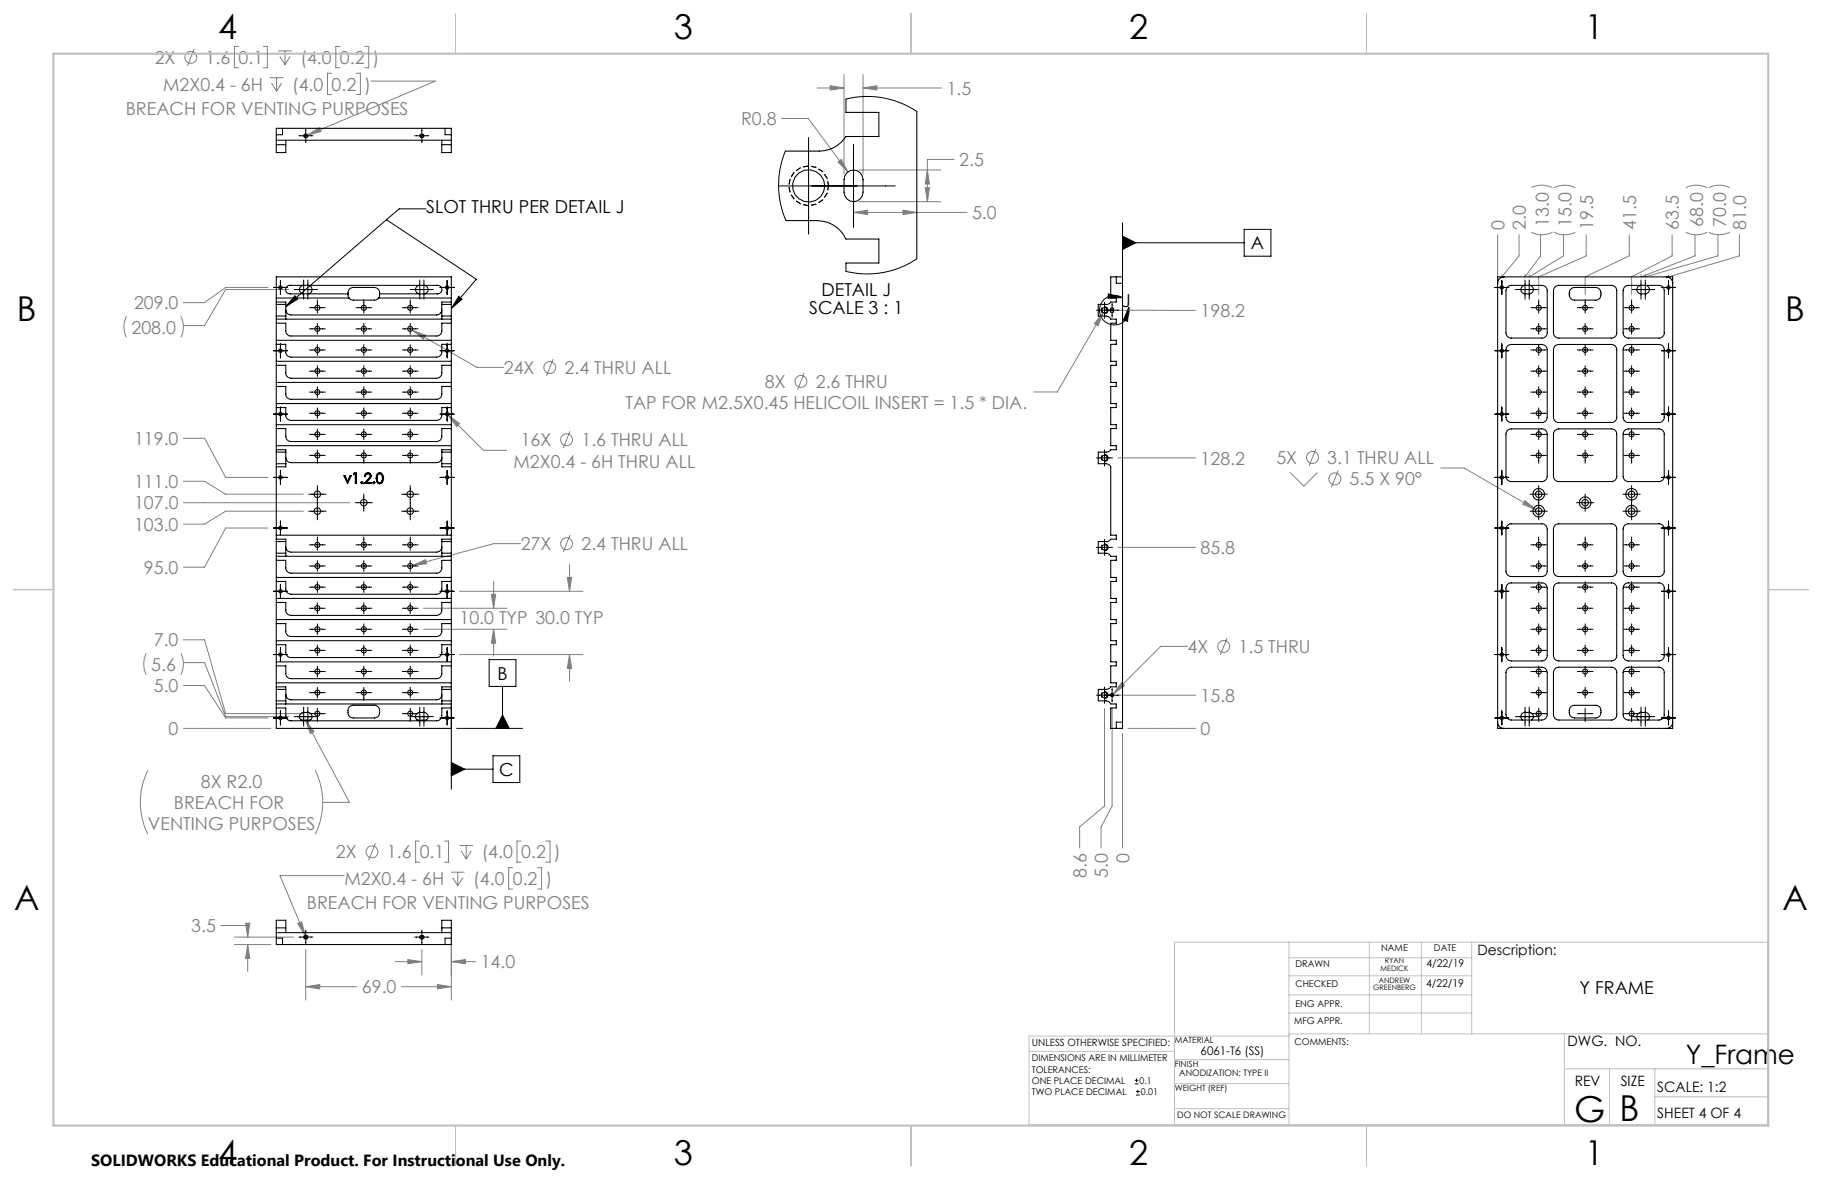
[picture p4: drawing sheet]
<svg xmlns="http://www.w3.org/2000/svg" width="432mm" height="279mm" viewBox="0 0 432 279" stroke-linecap="round" stroke-linejoin="round" font-family="sans-serif">
<g fill="none" stroke="#808080" stroke-width=".24">
<path d="M46 11.6l-1.6 4M56.5 11h-.9v5.1h.9M62.4 11h1v5.1h-1M63.9 18.4h3.3M64.3 19.7l1.2 1.9M65.5 18.4v3.2M65.9 12.1h3.2M66.3 13.4l1.3 1.9M66.7 19.7l-1.2 1.9M67.6 12.1v3.2M68.8 13.4l-1.2 1.9M78.6 17.4h-1v5h1"/>
<path d="M80.6 11h-1v5.1h1M84.4 17.4h1v5h-1M86.4 11h1v5.1h-1M87.9 19.2h15.3l-30.4 12.8M200 17.7v23.6M204.5 17.7v23.6M72.8 32l2.9-1.7 .4 .9zM185.2 28.1h6.4l9.3 12.6M193.7 20.8h6.3M196.7 20.3l3.3 .5-3.3 .5zM198.6 38.4l.8-.6 1.5 2.9zM204.5 20.8l3.3-.5v1z"/>
<path d="M204.5 20.8h18.7M226.1 37.8h-6.3v10M202.3 50.3l3.3-.5v1zM202.3 50.3h26.9M203.6 40.3h19.4M203.6 47.8h19.4M214 49.8l3.3 .5-3.3 .5zM219.3 44.5h1l-.5 3.3zM219.8 40.3l.5 3.3h-1zM354.9 55.6v10M360 55.6v5l-4.1 5v-.4M362.9 55l1 .4 1.3 .2 1.4-.1 1.3-.5"/>
<path d="M362.9 44.5l1-.4 1.3-.2 1.4 .1 1.3 .5M365.1 55.6v5l-3.7 5v-.5M368.3 55l.3 .2a5.5 5.5 0 0 0 4.7-.2M368.3 44.5l.3-.2a5.5 5.5 0 0 1 4.7 .2M370.5 55.6v5l-8.1 5v-.5M375.9 55.6v5l-11.2 5v4.2M386.1 55.6v5l-10.4 5v4.2M396.3 55.6v5l-9.6 5v4.2M399.5 55l2 .6a5.6 5.6 0 0 0 3.1-.6M399.5 44.5l2-.6a5.6 5.6 0 0 1 3.1 .6M401.7 55.6v5l-12.8 5v-.5M404.9 55l1 .4 1.4 .2 1.7-.2 1-.4"/>
<path d="M404.9 44.5l1-.4 1.4-.2 1.7 .2 1 .4M407.1 55.6v5l-17.2 5v-.5M412.2 55.6v5l-16.8 5v-.4M30 74.9a5.6 5.6 0 0 0 0 5.1M42.9 74.9l.1 .3a5.5 5.5 0 0 1-.1 4.8M63.5 68.1h-10l-5 3.6h-5M68.4 68.6h-14.9l-5 8.6h-5M97.7 78.2l3.2 1.2-.6 .9zM97.7 78.2l15.3 8.9h6.4M261.4 74.1l-1.2 3.1-.8-.5zM261.4 74.1l-10.8 18.8h-5.6M264.9 73.5l18.5 .1"/>
<path d="M106.3 98.4l2.6 2-.7 .7zM106.3 98.4l8.2 8.3h5.6M131.1 85.1l-1.6 4M190.6 88.4l-1.6 4M43.5 114.1h5l5 3h18.4M43.5 103.9h5l5 9.2h10M43.5 119.1h39.4M135.1 102.2l-1.6 4M264.9 108.5h18.5M305.8 112l3.2 3.2 3.2-3.2M311.9 106.4l-1.7 4M317.1 111.5l-1.6 4"/>
<path d="M341.4 110.9h5.6l17 9.9M361.4 118.6l2.6 2.2-3.1-1.3zM63.5 125.1h-10l-5 9.3h-5M71.9 121.1h-18.4l-5 3.1h-5M97.8 134l3.1-1.4 .2 1zM117 137.8v6.3M123.4 128.8h-6.4l-19.2 5.2M134.4 136.8h1.1l-.5 3.3zM135 133.8v6.3M135.1 126.8l-1.6 4M264.9 129.7h18.5M34.7 154.8a5.6 5.6 0 0 0 0 5.1"/>
<path d="M42.9 154.8l.4 1 .2 1.4-.2 1.7-.4 1M43.5 151.6h5l5 17.5h18.6M43.5 157h5l5 12.8h14.9M100.4 144.1h19.8M100.4 149.1h19.8M108.9 155.1h29.2M108.9 140.1h29.2M116.5 140.8h1l-.5 3.3zM117 149.1l.5 3.3h-1zM117 149.1v6.4M135 155.1l.5 3.3h-1.1zM135 155.1v6.4"/>
<path d="M281.4 153.2h-6.3l-11.3 11.3M290.8 151.2l-1.6 4M43.5 172.6h20.7M43.5 162.5h5l5 7.6h10M72.4 170.7l2 2.7-.8 .4zM72.4 170.7l10.4 19.4h-6.3M261.8 167.9v23.1l-5.9 5v5M263.6 167.6v23.4l-2.7 5v5M264.9 164.7h18.5M265.8 161.8l.7 .7-2.7 2zM266 173.9v27.1M267.3 172.6h16.1"/>
<path d="M35 182.6a17.1 17.1 0 0 0 0 15.1M74.7 182.6a16.8 16.8 0 0 1 0 15.1M89 199.8l-1.7 4.1M99.4 199.3h-.9v5h.9M105.3 199.3h1v5h-1M123.5 199.3h-1v5h1M129.4 199.3h1v5h-1M52.4 219.3h6.3v2.8M58.2 218.8h1l-.5 3.3zM70.6 218.9l.9-.4 .8 3.2zM81.6 207.5h-15.2l5.9 14.2M106.9 206.7h3.2"/>
<path d="M107.3 208l1.2 1.9M108.5 206.7v3.2M108.9 200.4h3.2M109.3 201.6l1.2 2M109.7 208l-1.2 1.9M110.5 200.4v3.2M111.7 201.6l-1.2 2M121.5 205.6h-1v5.1h1M127.4 205.6h.9v5.1h-.9M55.5 222.1h14M55.5 223.8h8.7M58.7 223.8l.5 3.3h-1z"/>
<path d="M58.7 223.8v6.4M72.5 233.8l3.3-.5v1.1zM72.5 225v12M72.5 233.8h12.1M93.6 227.9h6.4M95.1 233.8h11.9M96.7 227.4l3.3 .5-3.3 .5zM100 225v6.1M103.7 233.3l3.3 .5-3.3 .6zM107 227.9l3.3-.5v1zM107 223.6v13.4M107 227.9h5.7"/>
<circle cx="45.2" cy="13.6" r="1.41"/>
<circle cx="130.3" cy="87.1" r="1.41"/>
<circle cx="189.8" cy="90.4" r="1.41"/>
<circle cx="134.3" cy="104.2" r="1.41"/>
<circle cx="311" cy="108.4" r="1.42"/>
<circle cx="316.3" cy="113.5" r="1.41"/>
<circle cx="134.3" cy="128.8" r="1.4"/>
<circle cx="290" cy="153.2" r="1.42"/>
<circle cx="88.2" cy="201.9" r="1.41"/>
</g>
<g fill="none" stroke="#000" stroke-width=".24">
<path d="M70.8 32.2h3.4M72.5 30.5v3.3M98.3 32.2h3.3M100 30.5v3.3M191.6 32.6v22.9M202.3 34.2v19.7M91.6 52.1l-23.9 20.6M91.6 52.1l21.3 14.1-5.9 6.9M101 49.5h-6.4l-3 2.6M184.5 44.1h27.7M266 56l3.2 1.5-3.2 1.6zM266 57.5h28.9"/>
<path d="M266 52.8v13.1M294.9 54.4h6.3v6.3h-6.3zM64.8 68.1h3.3M66.5 66.5v3.3M69.7 68.6h5.5M69.9 70.1l.7 .8-2.9 1.8zM72 66.4v4.5M73 66.4v4.5M73.3 77.9h3.8M73.3 72.9h3.8M75.2 71v3.2M75.2 76.7v2.5"/>
<path d="M84.3 77.9h3.8M84.3 72.9h3.8M86.2 71v3.2M86.2 76.7v2.5M95.4 77.9h3.7M95.4 72.9h3.7M97.2 68.6h5.5M97.2 71v3.2M97.2 76.7v2.5M99.5 66.4v4.5M100.5 66.4v4.5M104.3 68.1h3.3"/>
<path d="M106 66.5v3.3M108.7 70.2l.8 .7-2.5 2.2zM259.9 73.5h5.3M261.8 71.6v3.8M262.7 69.6l3.2 .9-3.3 .2zM263.6 71.9v3.3M265.9 70.5a3.5 3.5 0 0 0-5.2 1.9 3.5 3.5 0 0 0 3.2 4.6 3.5 3.5 0 0 0 3.6-4.2M267.5 72.8l-.3 3.3-1-.2zM354.3 68.1h3.3M355.9 66.5v3.3M359.1 68.6h5.6M361.4 66.4v4.5"/>
<path d="M362.4 66.4v4.5M362.8 77.9h3.7M362.8 72.9h3.7M364.7 71v3.2M364.7 76.7v2.5M373.8 77.9h3.7M373.8 72.9h3.7M375.7 71v3.2M375.7 76.7v2.5M384.8 77.9h3.7M384.8 72.9h3.7M386.6 68.6h5.6"/>
<path d="M386.7 71v3.2M386.7 76.7v2.5M388.9 66.4v4.5M389.9 66.4v4.5M393.7 68.1h3.4M395.4 66.5v3.3M64.8 83.1h3.3M64.8 98.1h3.3M66.5 81.5v3.3M66.5 96.4v3.4M73.3 97.9h3.8M73.3 92.9h3.8"/>
<path d="M73.3 87.9h3.8M73.3 82.9h3.8M75.2 81.7v2.5M75.2 86.7v2.5M75.2 91.7v2.5M75.2 96.7v2.5M84.3 97.9h3.8M84.3 92.9h3.8M84.3 87.9h3.8M84.3 82.9h3.8M86.2 81.7v2.5M86.2 86.7v2.5"/>
<path d="M86.2 91.7v2.5M86.2 96.7v2.5M95.4 97.9h3.7M95.4 92.9h3.7M95.4 87.9h3.7M95.4 82.9h3.7M97.2 81.7v2.5M97.2 86.7v2.5M97.2 91.7v2.5M97.2 96.7v2.5M104.3 83.1h3.3M104.3 98.1h3.3"/>
<path d="M106 81.5v3.3M106 96.4v3.4M354.3 83.1h3.3M354.3 98.1h3.3M355.9 81.5v3.3M355.9 96.4v3.4M362.8 97.9h3.7M362.8 92.9h3.7M362.8 87.9h3.7M362.8 82.9h3.7M364.7 81.7v2.5M364.7 86.7v2.5"/>
<path d="M364.7 91.7v2.5M364.7 96.7v2.5M373.8 97.9h3.7M373.8 92.9h3.7M373.8 87.9h3.7M373.8 82.9h3.7M375.7 81.7v2.5M375.7 86.7v2.5M375.7 91.7v2.5M375.7 96.7v2.5M384.8 97.9h3.7M384.8 92.9h3.7"/>
<path d="M384.8 87.9h3.7M384.8 82.9h3.7M386.7 81.7v2.5M386.7 86.7v2.5M386.7 91.7v2.5M386.7 96.7v2.5M393.7 83.1h3.4M393.7 98.1h3.4M395.4 81.5v3.3M395.4 96.4v3.4M64.8 113.1h3.3M66.5 111.5v3.3"/>
<path d="M73.2 117.1h4.1M73.3 102.9h3.8M73.3 107.9h3.8M75.2 101.7v2.5M75.2 106.6v3.2M75.2 115.1v8.1M84.2 119.1h4.1M84.3 102.9h3.8M84.3 107.9h3.8M86.2 101.7v2.5M86.2 106.6v3.2M86.2 117.1v4.1"/>
<path d="M95.2 117.1h4.1M95.4 102.9h3.7M95.4 107.9h3.7M97.2 101.7v2.5M97.2 106.6v3.2M97.2 115.1v8.1M104.3 113.1h3.3M106 111.5v3.3M259.9 108.5h3.8M261.8 106.6v3.9M354.3 113.1h3.3M355.9 111.5v3.3"/>
<path d="M362.6 117.1h4.1M362.8 102.9h3.7M362.8 107.9h3.7M364.7 101.7v2.5M364.7 106.6v3.2M364.7 115.1v8.1M373.6 119.1h4.1M373.8 102.9h3.7M373.8 107.9h3.7M375.7 101.7v2.5M375.7 106.6v3.2M375.7 117.1v4.1"/>
<path d="M384.6 117.1h4.1M384.8 102.9h3.7M384.8 107.9h3.7M386.7 101.7v2.5M386.7 106.6v3.2M386.7 115.1v8.1M393.7 113.1h3.4M395.4 111.5v3.3M64.8 125.1h3.3M66.5 123.5v3.3M66.5 138.5v3.3M73.2 121.1h4.1"/>
<path d="M73.3 134.1h3.8M73.3 129.1h3.8M73.3 139.1h3.8M75.2 127.2v3.2M75.2 132.9v2.5M75.2 137.9v2.5M84.3 134.1h3.8M84.3 129.1h3.8M84.3 139.1h3.8M86.2 127.2v3.2M86.2 132.9v2.5M86.2 137.9v2.5"/>
<path d="M95.2 121.1h4.1M95.4 134.1h3.7M95.4 129.1h3.7M95.4 139.1h3.7M97.2 127.2v3.2M97.2 132.9v2.5M97.2 137.9v2.5M104.3 125.1h3.3M106 123.5v3.3M106 138.5v3.3M259.9 129.7h3.8M261.8 127.8v3.8"/>
<path d="M354.3 125.1h3.3M355.9 123.5v3.3M355.9 138.5v3.3M362.6 121.1h4.1M362.8 134.1h3.7M362.8 129.1h3.7M362.8 139.1h3.7M364.7 127.2v3.2M364.7 132.9v2.5M364.7 137.9v2.5M373.8 134.1h3.7M373.8 129.1h3.7"/>
<path d="M373.8 139.1h3.7M375.7 127.2v3.2M375.7 132.9v2.5M375.7 137.9v2.5M384.6 121.1h4.1M384.8 134.1h3.7M384.8 129.1h3.7M384.8 139.1h3.7M386.7 127.2v3.2M386.7 132.9v2.5M386.7 137.9v2.5M393.7 125.1h3.4"/>
<path d="M395.4 123.5v3.3M395.4 138.5v3.3M64.8 155.1h3.3M64.8 140.1h3.3M66.5 153.5v3.3M73.3 144.1h3.8M73.3 149.1h3.8M73.3 154.1h3.8M73.3 159.1h3.8M75.2 142.9v2.5M75.2 147.8v2.6M75.2 152.9v2.5"/>
<path d="M75.2 157.9v2.5M84.3 144.1h3.8M84.3 149.1h3.8M84.3 154.1h3.8M84.3 159.1h3.8M86.2 142.9v2.5M86.2 147.8v2.6M86.2 152.9v2.5M86.2 157.9v2.5M95.4 144.1h3.7M95.4 149.1h3.7M95.4 154.1h3.7"/>
<path d="M95.4 159.1h3.7M97.2 142.9v2.5M97.2 147.8v2.6M97.2 152.9v2.5M97.2 157.9v2.5M104.3 155.1h3.3M104.3 140.1h3.3M106 153.5v3.3M115.9 156.3h6.4v6.4h-6.4zM354.3 155.1h3.3M354.3 140.1h3.3M355.9 153.5v3.3"/>
<path d="M362.8 144.1h3.7M362.8 149.1h3.7M362.8 154.1h3.7M362.8 159.1h3.7M364.7 142.9v2.5M364.7 147.8v2.6M364.7 152.9v2.5M364.7 157.9v2.5M373.8 144.1h3.7M373.8 149.1h3.7M373.8 154.1h3.7M373.8 159.1h3.7"/>
<path d="M375.7 142.9v2.5M375.7 147.8v2.6M375.7 152.9v2.5M375.7 157.9v2.5M384.8 144.1h3.7M384.8 149.1h3.7M384.8 154.1h3.7M384.8 159.1h3.7M386.7 142.9v2.5M386.7 147.8v2.6M386.7 152.9v2.5M386.7 157.9v2.5"/>
<path d="M393.7 155.1h3.4M393.7 140.1h3.4M395.4 153.5v3.3M64.8 170.1h3.3M66.5 168.5v3.3M69.7 169.8h5.5M72 167.6v4.5M73 167.6v4.5M73.3 164.1h3.8M73.3 169.1h3.8M75.2 162.9v2.5M75.2 167.9v3.1"/>
<path d="M84.3 164.1h3.8M86.2 162.9v3.1M95.4 164.1h3.7M95.4 169.1h3.7M97.2 169.8h5.5M97.2 162.9v2.5M97.2 167.9v3.1M99.5 167.6v4.5M100.5 167.6v4.5M104.3 170.1h3.3M106 168.5v3.3M107 167.4v19.6"/>
<path d="M108.2 172.6h15.7M116.8 179.1h6.4v6.4h-6.4zM119.1 169.4l1.6 3.2h-3.2zM119.1 162.7v9.9M259.9 164.7h5.3M261.8 162.8v3.9M263.6 164.4l-.3 .1-.1 .2M263.6 163.1v3.3M263.9 164.7l-.3 .4M354.3 170.1h3.3M355.9 168.5v3.3M359.1 169.8h5.6"/>
<path d="M361.4 167.6v4.5M362.4 167.6v4.5M362.8 164.1h3.7M362.8 169.1h3.7M364.7 162.9v2.5M364.7 167.9v3.1M373.8 164.1h3.7M373.8 169.1h3.7M375.7 162.9v2.5M375.7 167.9v3.1M384.8 164.1h3.7M384.8 169.1h3.7"/>
<path d="M386.6 169.8h5.6M386.7 162.9v2.5M386.7 167.9v3.1M388.9 167.6v4.5M389.9 167.6v4.5M393.7 170.1h3.4M395.4 168.5v3.3M107 180.7l3.1 1.6-3.1 1.6zM107 182.3h9.8M70.8 222.1h3.4M72.5 220.4v3.4M98.3 222.1h3.3"/>
<path d="M100 220.4v3.4M269 256.9h.8M269 256h.8M269.2 259.5h.9M269.2 258.7h.9M269.3 255.6v.8M269.7 258.3v.8"/>
</g>
<path d="M262.6 73.5a.79 .79 0 0 1-1.2 .7 .79 .79 0 0 1-.1-1.3 .79 .79 0 0 1 1.3 .5v.1M262.6 73.5a.79 .79 0 0 0-1.2-.7 .79 .79 0 0 0-.1 1.3 .79 .79 0 0 0 1.3-.5v-.1M262.6 108.5a.79 .79 0 0 1-1.2 .7 .79 .79 0 0 1-.1-1.3 .79 .79 0 0 1 1.3 .5v.1M262.6 108.5a.79 .79 0 0 0-1.2-.7 .79 .79 0 0 0-.1 1.3 .79 .79 0 0 0 1.3-.5v-.1M262.6 129.7a.79 .79 0 0 1-1.2 .7 .79 .79 0 0 1-.1-1.3 .79 .79 0 0 1 1.3 .5v.1M262.6 129.7a.79 .79 0 0 0-1.2-.7 .79 .79 0 0 0-.1 1.3 .79 .79 0 0 0 1.3-.5v-.1M262.6 164.7a.79 .79 0 0 1-1.2 .7 .79 .79 0 0 1-.1-1.3 .79 .79 0 0 1 1.3 .5v.1M262.6 164.7a.79 .79 0 0 0-1.2-.7 .79 .79 0 0 0-.1 1.3 .79 .79 0 0 0 1.3-.5v-.1" fill="none" stroke="#000" stroke-width=".24" stroke-dasharray="1.3 .6" stroke-dashoffset=".1" stroke-linecap="butt"/>
<path d="M72.5 32.7a.5 .5 0 0 1-.5-.8 .5 .5 0 0 1 .9-.1 .5 .5 0 0 1-.3 .8l-.1 .1M100 32.7a.5 .5 0 0 1-.5-.8 .5 .5 0 0 1 .9-.1 .5 .5 0 0 1-.3 .8l-.1 .1M72.5 222.6a.5 .5 0 0 1-.5-.8 .5 .5 0 0 1 .9 0 .5 .5 0 0 1-.3 .8h-.1M100 222.6a.5 .5 0 0 1-.5-.8 .5 .5 0 0 1 .9 0 .5 .5 0 0 1-.3 .8h-.1" fill="none" stroke="#000" stroke-width=".24" stroke-dasharray="1.3 .6" stroke-linecap="butt"/>
<path d="M196.4 44a4.7 4.7 0 0 1-6.6 4.4 4.7 4.7 0 0 1-1.5-7.7 4.7 4.7 0 0 1 7.7 1.5l.4 1.8M196.4 44a4.7 4.7 0 0 0-6.6-4.3 4.7 4.7 0 0 0-1.5 7.7 4.7 4.7 0 0 0 7.7-1.6l.4-1.8" fill="none" stroke="#000" stroke-width=".24" stroke-dasharray="1.3 .6" stroke-dashoffset=".2" stroke-linecap="butt"/>
<path d="M418.9 223.3v43.3" fill="none" stroke="#c0c0c0" stroke-width=".24" stroke-dasharray="15.2 1.3 1.3 1.3" stroke-dashoffset="5"/>
<g fill="none" stroke="#c0c0c0" stroke-width=".24">
<path d="M305.5 223.3v43.3M305.5 235.8h43.3M305.5 231.2h43.3M305.5 227h43.3M324.5 223.3v21.7M336.9 223.3v21.7M348.8 223.3v21.7M243.9 249.2h34.4M278.3 256.8h27.2M278.3 251.1h27.3M305.5 245h113.4M305.5 240.1h43.3"/>
<path d="M305.5 245.5h-61.6v21.1h175M370.8 245v21.6M370.8 253.3h48.1M381.5 253.3v13.3M392.2 259.9h26.7M392.2 253.3v13.3M278.3 262.7h27.2M418.9 265.1v-41.8h-140.6v43.3"/>
</g>
<path d="M108 3.2v9.5M215.9 3.2v9.5M323.8 3.2v9.5M3.1 139.7h9.6M419.1 139.7h9.5M108 266.7v9.6M215.9 266.7v9.6M323.8 266.7v9.6" fill="none" stroke="#c0c0c0" stroke-width=".25"/>
<path d="M12.7 12.7h406.4v254h-406.4z" fill="none" stroke="#c0c0c0" stroke-width=".5"/>
<path d="M262.7 69.6l3.2 .9-3.3 .2zM267.5 72.8l-.3 3.3-1-.2z" fill="#000"/>
<path d="M97.7 78.2l2.6 2.1 .6-.9zM97.8 134l3.3-.4-.2-1zM106.3 98.4l1.9 2.7 .7-.7zM116.5 140.8h1l-.5 3.3zM117 149.1l.5 3.3h-1zM135 155.1l.5 3.3h-1.1zM134.4 136.8h1.1l-.5 3.3zM72.4 170.7l1.2 3.1 .8-.4zM261.4 74.1l-2 2.6 .8 .5zM265.8 161.8l-2 2.7 2.7-2zM72.8 32l3.3-.8-.4-.9zM70.6 218.9l1.7 2.8-.8-3.2zM58.2 218.8h1l-.5 3.3zM58.7 223.8l.5 3.3h-1zM72.5 233.8l3.3-.5v1.1zM103.7 233.3l3.3 .5-3.3 .6zM96.7 227.4l3.3 .5-3.3 .5zM107 227.9l3.3-.5v1zM361.4 118.6l-.5 .9 3.1 1.3zM196.7 20.3l3.3 .5-3.3 .5zM204.5 20.8l3.3-.5v1zM202.3 50.3l3.3-.5v1zM214 49.8l3.3 .5-3.3 .5zM219.8 40.3l.5 3.3h-1zM219.3 44.5h1l-.5 3.3zM198.6 38.4l2.3 2.3-1.5-2.9z" fill="#808080"/>
<path d="M119.1 169.4l1.6 3.2h-3.2zM107 180.7l3.1 1.6-3.1 1.6zM266 56l3.2 1.5-3.2 1.6zM263.2 164.7l.4 .4v-.4zM263.6 164.4v.3h.3zM108.7 70.2l.8 .7-2.5 2.2zM69.9 70.1l.7 .8-2.9 1.8z" fill="#000"/>
<g fill="none" stroke="#000" stroke-width=".25">
<path d="M65.5 33.2v1.1M65.5 34.3v1.9h2.2v-1.9M65.5 33.2h41.5M65.5 34.3h2.2M67 30.4h-1.5v2.8M67 30.4v1.5h-1.5M67 30.4h38.5M67.7 33.2v1.1M104.7 33.2v1.1M104.7 34.3v1.9h2.3v-1.9M104.7 34.3h2.3M105.5 30.4h1.5v2.8"/>
<path d="M105.5 30.4v1.5h1.5M107 33.2v1.1M200.5 23.5v3.1h7.8v5.7h-7.8a7.5 7.5 0 0 1-6.3 3.5h-8.1M217.3 26.4v34.9M186.3 52.3h7.4a7.5 7.5 0 0 1 6.8 4.4h7.8v5.6h-7.8v2M200.7 41a2.25 2.25 0 0 1 2.4-.5 2.25 2.25 0 0 1 1.4 2v3a2.26 2.26 0 0 1-2.2 2.3 2.26 2.26 0 0 1-2.3-2.3v-3l.2-.8zM65.5 74.9v.7M65.5 71.6h2.2v.5M65.5 71.6v.5M65.5 76.6h2.2v1.8a1.21 1.21 0 0 0 1.3 1.2h34.5a1.21 1.21 0 0 0 1.2-1.2v-1.8h2.3M65.5 71.6v-6h41.5v6M65.5 74.9h2.2"/>
<path d="M65.5 72.1h2.2M65.5 72.1v2.8M65.5 75.6v31M65.5 75.6h41.5M65.5 70.6h17.2M67.7 74.9v.7M67.7 73.4l.1 .4M67.7 72.1v2.8M67.7 74h.2M67.7 73.8h.1M67.8 73.8l.1 .2M67.9 74l.4 .5 .7 .1h34.5l.6-.1 .5-.5"/>
<path d="M72 67.6a1.01 1.01 0 0 0-1 1 1.01 1.01 0 0 0 1 1M73 67.6a1.01 1.01 0 0 1 1 1 1.01 1.01 0 0 1-1 1M82.5 69.6h-13.6a1.03 1.03 0 0 1-1.2-1 1.03 1.03 0 0 1 1.3-1h34.5a1.03 1.03 0 0 1 1.3 1 1.03 1.03 0 0 1-1.2 1h-13.6M82.7 70.6l-.2-.4a1.45 1.45 0 0 1 1.2-2.1h5a1.54 1.54 0 0 1 1.2 2.3l-.2 .2M82.7 70.6l.4 .4 .5 .1h5.3l.4-.1 .4-.4M89.7 70.6h17.3M99.5 67.6a1.01 1.01 0 0 0-1.1 1 1.01 1.01 0 0 0 1.1 1M100.5 67.6a1.01 1.01 0 0 1 1 1 1.01 1.01 0 0 1-1 1M104.6 74h.1M104.6 73.8v.2M104.6 73.8h.1M104.7 74.9v.7"/>
<path d="M104.7 73.4l-.1 .4M104.7 72.1v2.8M104.7 74.9h2.3M104.7 72.1h2.3M107 74.9v.7M107 71.6h-2.3v.5M107 71.6v.5M107 72.1v2.8M107 75.6v31M263.3 73h.5l.1 .8a.37 .37 0 0 1-.4 .4 .37 .37 0 0 1-.3-.4zM264.5 65.6v1.5h1.5M266 67.1v-1.5h-2.8v5h1.3v1h-1.3l-.3 .3-.5 .2h-2.1v2.8h1.8a1.29 1.29 0 0 1 1.1 .7h1.3v1h-1.3v4h1.3v1h-1.3v4h1.3v1h-1.3v4h1.3v1h-1.3v4h1.3v1h-1.3v4h1.3v1h-1.3v4h1.3v1h-1.3l-.3 .3-.5 .2h-2.1v2.8h1.8a1.29 1.29 0 0 1 1.1 .7v16.2h1.3v1h-1.3l-.3 .3-.5 .2h-2.1v2.8h1.8a1.29 1.29 0 0 1 1.1 .7h1.3v1h-1.3v4h1.3v1h-1.3v4h1.3v1h-1.3v4h1.3v1h-1.3v4h1.3v1h-1.3v4h1.3v1h-1.3v4h1.3v1h-1.3l-.3 .3-.7 .3h-1.9v2.7h1.8a1.29 1.29 0 0 1 1.1 .7h1.3v1h-1.3v4.8h2.8v-1.5"/>
<path d="M266 67.1v104M354.9 65.6h41.5v107h-41.5zM356.4 65.6a1.51 1.51 0 0 0-1.5 1.5M357.3 68l.9-.4h7.2a1.26 1.26 0 0 1 1.3 1.3v10a1.26 1.26 0 0 1-1.3 1.2h-7.2a1.26 1.26 0 0 1-1.3-1.2v-10zM361.4 67.6a1.01 1.01 0 0 0-1 1 1.01 1.01 0 0 0 1 1 1.74 1.74 0 0 0 1.8-.3 1.01 1.01 0 0 0 .1-1.1 1.01 1.01 0 0 0-.9-.6M368.5 68l.9-.4h12.5a1.21 1.21 0 0 1 1.3 1.3v10a1.21 1.21 0 0 1-1.3 1.2h-12.5a1.26 1.26 0 0 1-1.2-1.2v-10zM372.1 68.7l.4-.4 .7-.2h5a1.52 1.52 0 0 1 1.2 1.5 1.52 1.52 0 0 1-1.2 1.5h-5a1.53 1.53 0 0 1-1.1-2.4zM385 68l.9-.4h7.3a1.21 1.21 0 0 1 1.2 1.3v10a1.21 1.21 0 0 1-1.2 1.2h-7.3a1.21 1.21 0 0 1-1.2-1.2v-10zM388.9 67.6a1.01 1.01 0 0 0-1 1 1.01 1.01 0 0 0 1 1h1a1.01 1.01 0 0 0 1-1 1.01 1.01 0 0 0-1-1M394.9 65.6a1.57 1.57 0 0 1 1.5 1.5M65.5 91.6h2.2v1.8a1.21 1.21 0 0 0 1.3 1.2h34.5a1.21 1.21 0 0 0 1.2-1.2v-1.8h2.3M65.5 86.6h2.2v1.8a1.26 1.26 0 0 0 1.3 1.2h34.5a1.26 1.26 0 0 0 1.2-1.2v-1.8h2.3"/>
<path d="M65.5 96.6h2.2v1.8a1.21 1.21 0 0 0 1.3 1.2h34.5a1.21 1.21 0 0 0 1.2-1.2v-1.8h2.3M65.5 81.6h2.2v1.8a1.21 1.21 0 0 0 1.3 1.2h34.5a1.21 1.21 0 0 0 1.2-1.2v-1.8h2.3M65.5 95.6h41.5M65.5 90.6h41.5M65.5 80.6h41.5M65.5 85.6h41.5M357.3 82l.9-.4h7.2a1.26 1.26 0 0 1 1.3 1.3v16a1.26 1.26 0 0 1-1.3 1.2h-7.2a1.26 1.26 0 0 1-1.3-1.2v-16zM368.5 82l.9-.4h12.5a1.21 1.21 0 0 1 1.3 1.3v16a1.21 1.21 0 0 1-1.3 1.2h-12.5a1.26 1.26 0 0 1-1.2-1.2v-16zM385 82l.9-.4h7.3a1.21 1.21 0 0 1 1.2 1.3v16a1.21 1.21 0 0 1-1.2 1.2h-7.3a1.21 1.21 0 0 1-1.2-1.2v-16zM65.5 109.9v.7M65.5 106.6h2.2v.5M65.5 106.6v.5"/>
<path d="M65.5 101.6h2.2v1.8a1.21 1.21 0 0 0 1.3 1.2h34.5a1.21 1.21 0 0 0 1.2-1.2v-1.8h2.3M65.5 109.9h2.2M65.5 107.1h2.2M65.5 107.1v2.8M65.5 110.6v17.2M65.5 105.6h41.5M65.5 100.6h41.5M67.7 109.9v.7h-2.2M67.7 108.4a1.26 1.26 0 0 0 1.3 1.2h34.5a1.26 1.26 0 0 0 1.2-1.2M67.7 107.1v2.8M81.5 112.7h.3M81.5 112.7l.8 1.9"/>
<path d="M81.5 112.7l.2 .2M81.7 112.9l.7 1.4 .6-1.4M81.8 112.7l.6 1.4M81.8 112.7l-.1 .2M82.3 114.6h.1M82.4 114.1v.5M82.4 114.5l-.1 .1M83 112.7h.2M83 112.7l-.6 1.4M83 112.7v.2M83.2 112.7l-.8 1.9M83.2 112.7l-.2 .2"/>
<path d="M83.8 112.3h.4M84 112.1h.5M84 112.1l-.2 .2M84 112.1l.1 .1M84.1 112.2l-.3 .1M84.1 112.2h.2M84.2 114.6h.3M84.2 112.3v2.3M84.3 112.2h.1M84.3 114.5l.2 .1M84.3 112.2v2.3M84.3 114.5l-.1 .1"/>
<path d="M84.5 112.1v2.5M84.5 112.1l-.3 .2M85.5 114.4l.3 .2M85.5 114.4h.2M85.7 114.4l.1 .1M85.8 114.2l.2 .2M85.8 114.2l-.3 .2M85.8 114.3v.1M85.8 114.2v.1M85.8 114.3l-.1 .1M85.8 114.5v.1M85.8 114.4h.2"/>
<path d="M85.8 114.4v.1M86 114.4l-.2 .2M86.3 114.6h1.7M86.4 112.9h.2M86.5 112.7l.1 .2M86.5 112.7l-.1 .2M86.6 114.4h1.3M86.6 114.4l-.3 .2M86.8 114.3h1.2M86.8 114.3l-.2 .1M87.2 112l.5 .1 .2 .6M87.2 112h-.1a.79 .79 0 0 0-.7 .9"/>
<path d="M87.2 112.3l-.4 .1-.2 .5M87.2 112.3l.3 .1 .2 .4M87.2 112v.1M87.2 112.1l.4 .2 .2 .4M87.2 112.1l-.4 .2-.3 .4M87.2 112.1v.2M87.2 112.1h.1M87.3 113.6h.1M87.3 113.6l-1 1M87.3 113.6l-.7 .8M87.4 113.6h-.1M87.4 113.6l.1 .1"/>
<path d="M87.5 113.7l-.7 .6M87.7 112.8l-.4 .8M87.7 112.8h.1M87.8 112.8l-.4 .8M87.8 112.7h.1M87.8 112.7v.1M87.9 114.4l.1 .2M87.9 112.7v.4l-.4 .6M88 114.3v.3M88 114.3l-.1 .1M88.4 114.4l.2 .2M88.4 114.4h.1"/>
<path d="M88.5 114.4l.1 .1M88.6 114.2l.2 .2M88.6 114.2l-.2 .2M88.6 114.2v.1M88.6 114.3l-.1 .1M88.6 114.5v.1M88.6 114.3l.1 .1M88.7 114.4l-.1 .1M88.7 114.4h.1M88.8 114.4l-.2 .2M89.1 113.3a1.09 1.09 0 0 0 .9 1.4M89.1 113.3h.2"/>
<path d="M89.3 113.3a.96 .96 0 0 0 .7 1.2M89.3 113.3h.1M89.4 113.3l.1 .8 .5 .3M90 112.1a.92 .92 0 0 1 .7 1.2M90 112.3l.5 .3 .1 .7M90 112.1v.2M90 114.5h.1M90 114.4v.1M90 112.1h.1M90 112.3h-.2a.89 .89 0 0 0-.4 1M90 112.1a.72 .72 0 0 0-.7 .7v.5M90 112a.84 .84 0 0 1 .8 .7v.6"/>
<path d="M90 112a1.01 1.01 0 0 0-.9 1.3M90 112v.1M90 114.5v.2M90.5 113.9l.1 .1M90.5 113.9l-.2 .4-.3 .1M90.6 113.3h.1M90.6 113.3l-.1 .6M90.6 114l-.1 .3-.5 .2M90.7 113.3l-.1 .7M90.7 113.3h.1M90.8 113.3a1.07 1.07 0 0 1-.8 1.4M104.7 109.9v.7h2.3"/>
<path d="M104.7 107.1v2.8M104.7 109.9h2.3M104.7 107.1h2.3M107 109.9v.7M107 106.6h-2.3v.5M107 106.6v.5M107 107.1v2.8M107 110.6v17.2M357.3 102l.9-.4h7.2a1.26 1.26 0 0 1 1.3 1.3v10a1.26 1.26 0 0 1-1.3 1.2h-7.2a1.26 1.26 0 0 1-1.3-1.2v-10zM368.5 102l.9-.4h12.5a1.21 1.21 0 0 1 1.3 1.3v10a1.21 1.21 0 0 1-1.3 1.2h-12.5a1.26 1.26 0 0 1-1.2-1.2v-10zM385 102l.9-.4h7.3a1.21 1.21 0 0 1 1.2 1.3v10a1.21 1.21 0 0 1-1.2 1.2h-7.3a1.21 1.21 0 0 1-1.2-1.2v-10zM65.5 131.1v.7"/>
<path d="M65.5 127.8v.5M65.5 127.8h2.2v.5M65.5 137.8h2.2v1.8a1.21 1.21 0 0 0 1.3 1.2h34.5a1.21 1.21 0 0 0 1.2-1.2v-1.8h2.3M65.5 132.8h2.2v1.8a1.21 1.21 0 0 0 1.3 1.2h34.5a1.21 1.21 0 0 0 1.2-1.2v-1.8h2.3M65.5 131.1h2.2M65.5 128.3h2.2M65.5 128.3v2.8M65.5 131.8v31M65.5 131.8h41.5M65.5 126.8h41.5M65.5 136.8h41.5M67.7 131.1v.7"/>
<path d="M67.7 129.6a1.26 1.26 0 0 0 1.3 1.2h34.5a1.26 1.26 0 0 0 1.2-1.2M67.7 128.3v2.8M104.7 131.1v.7M104.7 128.3v2.8M104.7 131.1h2.3M104.7 128.3h2.3M107 131.1v.7M107 127.8h-2.3v.5M107 127.8v.5M107 128.3v2.8M107 131.8v31M357.1 124.7l.8-.6h7.5a1.26 1.26 0 0 1 1.3 1.3v10a1.26 1.26 0 0 1-1.3 1.2h-7.2a1.26 1.26 0 0 1-1.3-1.2v-10z"/>
<path d="M357.3 138.5l.6-.4h7.5a1.26 1.26 0 0 1 1.3 1.3v16a1.26 1.26 0 0 1-1.3 1.2h-7.2a1.26 1.26 0 0 1-1.3-1.2v-16zM368.4 124.7l.8-.6h12.7a1.21 1.21 0 0 1 1.3 1.3v10a1.21 1.21 0 0 1-1.3 1.2h-12.5a1.26 1.26 0 0 1-1.2-1.2v-10zM368.5 138.5l.7-.4h12.7a1.21 1.21 0 0 1 1.3 1.3v16a1.21 1.21 0 0 1-1.3 1.2h-12.5a1.26 1.26 0 0 1-1.2-1.2v-16zM385 124.5l.7-.4h7.5a1.21 1.21 0 0 1 1.2 1.3v10a1.21 1.21 0 0 1-1.2 1.2h-7.3a1.21 1.21 0 0 1-1.2-1.2v-10zM385 138.5l.7-.4h7.5a1.21 1.21 0 0 1 1.2 1.3v16a1.21 1.21 0 0 1-1.2 1.2h-7.3a1.21 1.21 0 0 1-1.2-1.2v-16zM65.5 157.8h2.2v1.8a1.21 1.21 0 0 0 1.3 1.2h34.5a1.21 1.21 0 0 0 1.2-1.2v-1.8h2.3M65.5 147.8h2.2v1.8a1.26 1.26 0 0 0 1.3 1.2h34.5a1.26 1.26 0 0 0 1.2-1.2v-1.8h2.3M65.5 152.8h2.2v1.8a1.21 1.21 0 0 0 1.3 1.2h34.5a1.21 1.21 0 0 0 1.2-1.2v-1.8h2.3M65.5 142.8h2.2v1.8a1.26 1.26 0 0 0 1.3 1.2h34.5a1.26 1.26 0 0 0 1.2-1.2v-1.8h2.3M65.5 151.8h41.5M65.5 156.8h41.5M65.5 146.8h41.5"/>
<path d="M65.5 141.8h41.5M357.1 158.7l.4-.4 .7-.2h7.2a1.33 1.33 0 0 1 1.3 1.3v10a1.33 1.33 0 0 1-1.3 1.2h-7.2a1.33 1.33 0 0 1-1.3-1.2v-10zM368.4 158.7l.3-.4 .7-.2h12.5a1.26 1.26 0 0 1 1.3 1.3v10a1.26 1.26 0 0 1-1.3 1.2h-12.5a1.33 1.33 0 0 1-1.2-1.2v-10zM385 158.5l.9-.4h7.3a1.26 1.26 0 0 1 1.2 1.3v10a1.26 1.26 0 0 1-1.2 1.2h-7.3a1.26 1.26 0 0 1-1.2-1.2v-10zM65.5 166.1v.7M65.5 162.8h2.2v.6M65.5 162.8v.6M65.5 167.8h2.2v1.8a1.21 1.21 0 0 0 1.3 1.2h34.5a1.21 1.21 0 0 0 1.2-1.2v-1.8h2.3M65.5 166.8v5.8h41.5v-5.8M65.5 163.4v2.7M65.5 166.1h2.2M65.5 163.4h2.2"/>
<path d="M65.5 166.8h41.5M65.5 161.8h41.5M67.7 166.1v.7M67.7 164.6l.1 .4M67.7 163.4v2.7M67.7 165h.1M67.8 165a1.27 1.27 0 0 0 1.2 .8h34.5a1.27 1.27 0 0 0 1.2-.8M71.4 170.6h2.2M72 170.8a.99 .99 0 0 1-1-1 .99 .99 0 0 1 1-1 1.74 1.74 0 0 1 1.7 .4 .98 .98 0 0 1 .2 1.1 .98 .98 0 0 1-.9 .5M82.8 167.5l.7-.4h5.2a1.52 1.52 0 0 1 1.3 1.5 1.52 1.52 0 0 1-1.3 1.5h-5a1.54 1.54 0 0 1-1.3-1 1.54 1.54 0 0 1 .4-1.6zM98.9 170.6h2.2M99.5 170.8a.99 .99 0 0 1-1-1 .99 .99 0 0 1 1-1h1a.99 .99 0 0 1 1 1 .99 .99 0 0 1-1 1"/>
<path d="M104.7 165h.1M104.7 166.1v.7M104.7 164.6v.4M104.7 163.4v2.7M104.7 166.1h2.3M104.7 163.4h2.3M107 166.1v.7M107 162.8h-2.3v.6M107 162.8v.6M107 163.4v2.7M266 171.1h-1.5v1.5M354.9 171.1a1.45 1.45 0 0 0 1.5 1.5"/>
<path d="M360.8 170.6a1 1 0 0 1-.3-1.1 1 1 0 0 1 .9-.7h1a1 1 0 0 1 1 .7 1 1 0 0 1-.4 1.1M372.1 167.7l.8-.6h5.3a1.52 1.52 0 0 1 1.2 1.5 1.52 1.52 0 0 1-1.2 1.5h-5a1.55 1.55 0 0 1-1.1-2.4zM388.3 170.6a1 1 0 0 1-.4-1.1 1 1 0 0 1 1-.7 1.76 1.76 0 0 1 1.8 .4l.2 .3a1.02 1.02 0 0 1-.4 1.1M396.4 171.1a1.51 1.51 0 0 1-1.5 1.5M65.5 219.9v1.1M65.5 219.9v-1.8h2.2v1.8M65.5 219.9h2.2M67.7 219.9v1.1M104.7 219.9v1.1M104.7 219.9v-1.8h2.3v1.8M104.7 219.9h2.3M107 219.9v1.1"/>
<path d="M65.5 221v2.8h1.5M65.5 222.3h1.5v1.5M65.5 221h41.5M67 223.8h38.5M72.1 222.3h.7M99.7 222.3h.6M107 221v2.8h-1.5M107 222.3h-1.5v1.5"/>
<circle cx="72.5" cy="32.2" r=".4"/>
<circle cx="100" cy="32.2" r=".39"/>
<circle cx="191.6" cy="44.1" r="3.8"/>
<circle cx="66.5" cy="68.1" r=".39"/>
<circle cx="75.2" cy="77.9" r=".6"/>
<circle cx="75.2" cy="72.9" r=".6"/>
<circle cx="86.2" cy="77.9" r=".6"/>
<circle cx="86.2" cy="72.9" r=".6"/>
<circle cx="97.2" cy="77.9" r=".61"/>
<circle cx="97.2" cy="72.9" r=".61"/>
<circle cx="106" cy="68.1" r=".4"/>
<circle cx="261.8" cy="73.5" r=".64"/>
<circle cx="355.9" cy="68.1" r=".39"/>
<circle cx="364.7" cy="72.9" r=".6"/>
<circle cx="364.7" cy="77.9" r=".6"/>
<circle cx="375.7" cy="77.9" r=".6"/>
<circle cx="375.7" cy="72.9" r=".6"/>
<circle cx="386.7" cy="72.9" r=".61"/>
<circle cx="386.7" cy="77.9" r=".61"/>
<circle cx="395.4" cy="68.1" r=".39"/>
<circle cx="66.5" cy="83.1" r=".39"/>
<circle cx="66.5" cy="98.1" r=".4"/>
<circle cx="75.2" cy="97.9" r=".6"/>
<circle cx="75.2" cy="92.9" r=".6"/>
<circle cx="75.2" cy="87.9" r=".6"/>
<circle cx="75.2" cy="82.9" r=".6"/>
<circle cx="86.2" cy="97.9" r=".6"/>
<circle cx="86.2" cy="92.9" r=".6"/>
<circle cx="86.2" cy="87.9" r=".6"/>
<circle cx="86.2" cy="82.9" r=".6"/>
<circle cx="97.2" cy="87.9" r=".61"/>
<circle cx="97.2" cy="82.9" r=".61"/>
<circle cx="97.2" cy="98" r=".61"/>
<circle cx="97.2" cy="92.9" r=".61"/>
<circle cx="106" cy="83.1" r=".4"/>
<circle cx="106" cy="98.1" r=".41"/>
<circle cx="355.9" cy="98.1" r=".4"/>
<circle cx="355.9" cy="83.1" r=".39"/>
<circle cx="364.7" cy="97.9" r=".6"/>
<circle cx="364.7" cy="92.9" r=".6"/>
<circle cx="364.7" cy="82.9" r=".6"/>
<circle cx="364.7" cy="87.9" r=".6"/>
<circle cx="375.7" cy="97.9" r=".6"/>
<circle cx="375.7" cy="92.9" r=".6"/>
<circle cx="375.7" cy="82.9" r=".6"/>
<circle cx="375.7" cy="87.9" r=".6"/>
<circle cx="386.7" cy="82.9" r=".61"/>
<circle cx="386.7" cy="87.9" r=".61"/>
<circle cx="386.7" cy="98" r=".61"/>
<circle cx="386.7" cy="92.9" r=".61"/>
<circle cx="395.4" cy="98.1" r=".4"/>
<circle cx="395.4" cy="83.1" r=".39"/>
<circle cx="66.5" cy="113.1" r=".4"/>
<circle cx="75.2" cy="117.1" r=".77"/>
<circle cx="75.2" cy="107.9" r=".6"/>
<circle cx="75.2" cy="102.9" r=".6"/>
<circle cx="86.2" cy="107.9" r=".6"/>
<circle cx="86.2" cy="102.9" r=".6"/>
<circle cx="86.2" cy="119.1" r=".77"/>
<circle cx="97.2" cy="102.9" r=".61"/>
<circle cx="97.2" cy="107.9" r=".61"/>
<circle cx="97.2" cy="117.1" r=".77"/>
<circle cx="106" cy="113.1" r=".41"/>
<circle cx="261.8" cy="108.5" r=".64"/>
<circle cx="355.9" cy="113.1" r=".4"/>
<circle cx="364.7" cy="107.9" r=".6"/>
<circle cx="364.7" cy="102.9" r=".6"/>
<circle cx="364.7" cy="117.1" r=".77"/>
<circle cx="364.7" cy="117.1" r="1.37"/>
<circle cx="375.7" cy="119.1" r="1.38"/>
<circle cx="375.7" cy="107.9" r=".6"/>
<circle cx="375.7" cy="102.9" r=".6"/>
<circle cx="375.7" cy="119.1" r=".77"/>
<circle cx="386.7" cy="117.1" r=".76"/>
<circle cx="386.7" cy="117.1" r="1.37"/>
<circle cx="386.7" cy="102.9" r=".61"/>
<circle cx="386.7" cy="107.9" r=".61"/>
<circle cx="395.4" cy="113.1" r=".4"/>
<circle cx="66.5" cy="125.1" r=".39"/>
<circle cx="75.2" cy="129.1" r=".6"/>
<circle cx="75.2" cy="134.1" r=".6"/>
<circle cx="75.2" cy="139.1" r=".6"/>
<circle cx="75.2" cy="121.1" r=".78"/>
<circle cx="86.2" cy="129.1" r=".6"/>
<circle cx="86.2" cy="134.1" r=".6"/>
<circle cx="86.2" cy="139.1" r=".6"/>
<circle cx="97.2" cy="139.1" r=".61"/>
<circle cx="97.2" cy="129.1" r=".61"/>
<circle cx="97.2" cy="134.1" r=".61"/>
<circle cx="97.2" cy="121.1" r=".78"/>
<circle cx="106" cy="125.1" r=".4"/>
<circle cx="261.8" cy="129.7" r=".64"/>
<circle cx="355.9" cy="125.1" r=".39"/>
<circle cx="364.7" cy="121.1" r=".78"/>
<circle cx="364.7" cy="121.1" r="1.38"/>
<circle cx="364.7" cy="134.1" r=".6"/>
<circle cx="364.7" cy="129.1" r=".6"/>
<circle cx="364.7" cy="139.1" r=".6"/>
<circle cx="375.7" cy="134.1" r=".6"/>
<circle cx="375.7" cy="129.1" r=".6"/>
<circle cx="375.7" cy="139.1" r=".6"/>
<circle cx="386.7" cy="139.1" r=".61"/>
<circle cx="386.7" cy="134.1" r=".61"/>
<circle cx="386.7" cy="129.1" r=".61"/>
<circle cx="386.7" cy="121.1" r=".77"/>
<circle cx="386.7" cy="121.1" r="1.38"/>
<circle cx="395.4" cy="125.1" r=".39"/>
<circle cx="66.5" cy="155.1" r=".39"/>
<circle cx="66.5" cy="140.1" r=".39"/>
<circle cx="75.2" cy="149.1" r=".6"/>
<circle cx="75.2" cy="154.1" r=".6"/>
<circle cx="75.2" cy="144.1" r=".6"/>
<circle cx="75.2" cy="159.1" r=".6"/>
<circle cx="86.2" cy="149.1" r=".6"/>
<circle cx="86.2" cy="154.1" r=".6"/>
<circle cx="86.2" cy="144.1" r=".6"/>
<circle cx="86.2" cy="159.1" r=".6"/>
<circle cx="97.2" cy="144.1" r=".61"/>
<circle cx="97.2" cy="159.1" r=".61"/>
<circle cx="97.2" cy="149.1" r=".61"/>
<circle cx="97.2" cy="154.1" r=".61"/>
<circle cx="106" cy="155.1" r=".4"/>
<circle cx="106" cy="140.1" r=".4"/>
<circle cx="355.9" cy="155.1" r=".39"/>
<circle cx="355.9" cy="140.1" r=".39"/>
<circle cx="364.7" cy="149.1" r=".6"/>
<circle cx="364.7" cy="154.1" r=".6"/>
<circle cx="364.7" cy="144.1" r=".6"/>
<circle cx="364.7" cy="159.1" r=".6"/>
<circle cx="375.7" cy="154.1" r=".6"/>
<circle cx="375.7" cy="149.1" r=".6"/>
<circle cx="375.7" cy="144.1" r=".6"/>
<circle cx="375.7" cy="159.1" r=".6"/>
<circle cx="386.7" cy="144.1" r=".61"/>
<circle cx="386.7" cy="159.1" r=".61"/>
<circle cx="386.7" cy="154.1" r=".61"/>
<circle cx="386.7" cy="149.1" r=".61"/>
<circle cx="395.4" cy="140.1" r=".39"/>
<circle cx="395.4" cy="155.1" r=".39"/>
<circle cx="66.5" cy="170.1" r=".4"/>
<circle cx="75.2" cy="169.1" r=".6"/>
<circle cx="75.2" cy="164.1" r=".6"/>
<circle cx="86.2" cy="164.1" r=".6"/>
<circle cx="97.2" cy="164.1" r=".61"/>
<circle cx="97.2" cy="169.1" r=".61"/>
<circle cx="106" cy="170.1" r=".41"/>
<circle cx="261.8" cy="164.7" r=".64"/>
<circle cx="263.5" cy="164.7" r=".37"/>
<circle cx="355.9" cy="170.1" r=".4"/>
<circle cx="364.7" cy="169.1" r=".6"/>
<circle cx="364.7" cy="164.1" r=".6"/>
<circle cx="375.7" cy="164.1" r=".6"/>
<circle cx="386.7" cy="164.1" r=".61"/>
<circle cx="386.7" cy="169.1" r=".61"/>
<circle cx="395.4" cy="170.1" r=".4"/>
<circle cx="72.5" cy="222.1" r=".41"/>
<circle cx="100" cy="222.1" r=".4"/>
</g>
<path d="M186.1 35.8l-1.2 4.2-.4 4 .5 4.3 1.3 4M200.5 23.5l4.1-.6 4.5 .2 2.8 .7 2.1 .8 3.3 1.8M217.3 61.3l-3.9 2.1-3.9 1.2-2.1 .2-2.7 .1-2.2-.2-2-.4" fill="none" stroke="#000" stroke-width=".24"/>
<g font-size="8.5">
<text x="373.1" y="265.8">G</text>
<text x="383.8" y="265.7">B</text>
</g>
<g font-size="8.1">
<text x="51.7" y="9.3">4</text>
<text x="159.7" y="9.3">3</text>
<text x="267.6" y="9.3">2</text>
<text x="375.6" y="9.3">1</text>
<text x="4" y="76">B</text>
<text x="423.1" y="76">B</text>
<text x="3.3" y="215.7">A</text>
<text x="422.4" y="215.7">A</text>
<text x="51.7" y="276">4</text>
<text x="159.7" y="276">3</text>
<text x="267.6" y="276">2</text>
<text x="375.6" y="276">1</text>
</g>
<text font-size="6.3" x="399.5" y="252.2">Y_Frame</text>
<g font-size="4.2" fill="#808080">
<text x="36.7" y="15.1">2X</text>
<text x="48.7" y="15.1">1.6</text>
<text x="56.5" y="15.1">0.1</text>
<text x="71.2" y="15.1">(4.0</text>
<text x="80.6" y="15.1">0.2</text>
<text x="88.4" y="15.1">)</text>
<text x="38.7" y="21.5">M2X0.4 - 6H</text>
<text x="69.2" y="21.5">(4.0</text>
<text x="78.6" y="21.5">0.2</text>
<text x="86.4" y="21.5">)</text>
<text x="224.4" y="22.4">1.5</text>
<text x="29.8" y="27.1">BREACH FOR VENTING PURPOSES</text>
<text x="175.6" y="29.6">R0.8</text>
<text x="227.3" y="39.4">2.5</text>
<text x="230.4" y="51.9">5.0</text>
<text x="367" y="53.8" transform="rotate(-90 367 53.8)">13.0</text>
<text x="372.5" y="53.8" transform="rotate(-90 372.5 53.8)">15.0</text>
<text x="403.6" y="53.8" transform="rotate(-90 403.6 53.8)">68.0</text>
<text x="409.1" y="53.8" transform="rotate(-90 409.1 53.8)">70.0</text>
<text x="356.5" y="54.4" transform="rotate(-90 356.5 54.4)">0</text>
<text x="361.6" y="54.4" transform="rotate(-90 361.6 54.4)">2.0</text>
<text x="377.5" y="54.4" transform="rotate(-90 377.5 54.4)">19.5</text>
<text x="387.7" y="54.4" transform="rotate(-90 387.7 54.4)">41.5</text>
<text x="397.9" y="54.4" transform="rotate(-90 397.9 54.4)">63.5</text>
<text x="413.8" y="54.4" transform="rotate(-90 413.8 54.4)">81.0</text>
<text x="31.8" y="73.3">209.0</text>
<text x="284.5" y="75.1">198.2</text>
<text x="31.2" y="79.1">208.0</text>
<text x="119.4" y="88.6">24X</text>
<text x="133.8" y="88.6">2.4 THRU ALL</text>
<text x="181.3" y="91.9">8X</text>
<text x="193.3" y="91.9">2.6 THRU</text>
<text x="148.2" y="97">TAP FOR M2.5X0.45 HELICOIL INSERT = 1.5 * DIA.</text>
<text x="31.8" y="105.5">119.0</text>
<text x="123.4" y="105.7">16X</text>
<text x="137.8" y="105.7">1.6 THRU ALL</text>
<text x="121.7" y="110.8">M2X0.4 - 6H THRU ALL</text>
<text x="284.5" y="110.1">128.2</text>
<text x="302.5" y="109.9">5X</text>
<text x="314.6" y="109.9">3.1 THRU ALL</text>
<text x="31.8" y="115.6">111.0</text>
<text x="319.9" y="115">5.5 X 90°</text>
<text x="31.8" y="125.8">103.0</text>
<text x="31.8" y="120.7">107.0</text>
<text x="123.4" y="130.4">27X</text>
<text x="137.8" y="130.4">2.4 THRU ALL</text>
<text x="284.5" y="131.3">85.8</text>
<text x="34.1" y="136">95.0</text>
<text x="108.9" y="148">10.0 TYP 30.0 TYP</text>
<text x="36.4" y="153.2">7.0</text>
<text x="281.5" y="154.7">4X</text>
<text x="293.5" y="154.7">1.5 THRU</text>
<text x="35.9" y="158.9">5.6</text>
<text x="36.4" y="164">5.0</text>
<text x="284.5" y="166.3">15.8</text>
<text x="40" y="174.2">0</text>
<text x="284.5" y="174.2">0</text>
<text x="41.2" y="191.7">BREACH FOR</text>
<text x="47.6" y="186.7">8X R2.0</text>
<text x="35.1" y="196.8">VENTING PURPOSES</text>
<text x="79.6" y="203.4">2X</text>
<text x="91.7" y="203.4">1.6</text>
<text x="99.5" y="203.4">0.1</text>
<text x="114.2" y="203.4">(4.0</text>
<text x="123.5" y="203.4">0.2</text>
<text x="131.3" y="203.4">)</text>
<text x="81.6" y="209.7">M2X0.4 - 6H</text>
<text x="112.2" y="209.7">(4.0</text>
<text x="121.5" y="209.7">0.2</text>
<text x="129.3" y="209.7">)</text>
<text x="257.5" y="208" transform="rotate(-90 257.5 208)">8.6</text>
<text x="262.6" y="208" transform="rotate(-90 262.6 208)">5.0</text>
<text x="267.7" y="204.5" transform="rotate(-90 267.7 204.5)">0</text>
<text x="72.7" y="215.4">BREACH FOR VENTING PURPOSES</text>
<text x="45.3" y="220.9">3.5</text>
<text x="113.9" y="229.5">14.0</text>
<text x="85.8" y="235.4">69.0</text>
</g>
<g font-size="4.2">
<text x="101" y="50.6">SLOT THRU PER DETAIL J</text>
<text x="296.5" y="59.1">A</text>
<text x="194.7" y="70.2">DETAIL J</text>
<text x="191.8" y="74.4">SCALE 3 : 1</text>
<text x="265.9" y="72.7">J</text>
<text x="117.9" y="161.1">B</text>
<text x="118.3" y="183.9">C</text>
<text x="374.4" y="235.6">Y FRAME</text>
</g>
<text font-size="3.8" x="21.6" y="276.3">SOLIDWORKS Educational Product. For Instructional Use Only.</text>
<g font-size="3.4">
<text x="350.2" y="226.2">Description:</text>
<text x="371.5" y="247.9">DWG. NO.</text>
<text x="373.2" y="257.5">REV</text>
<text x="384.1" y="257.5">SIZE</text>
<text x="392.8" y="258.7">SCALE: 1:2</text>
<text x="392.8" y="264.9">SHEET 4 OF 4</text>
</g>
<text font-size="2.8" x="284.5" y="250">6061-T6 (SS)</text>
<g font-size="2.5">
<text x="338" y="233.8">4/22/19</text>
<text x="338" y="229.2">4/22/19</text>
</g>
<text font-size="2.4" x="244.5" y="247.8">UNLESS OTHERWISE SPECIFIED:</text>
<g font-size="2.2">
<text x="327.3" y="225.4">NAME</text>
<text x="339.8" y="225.4">DATE</text>
<text x="307" y="233.8">CHECKED</text>
<text x="307" y="229.3">DRAWN</text>
<text x="307" y="238.6">ENG APPR.</text>
<text x="306.7" y="242.7">MFG APPR.</text>
<text x="244.5" y="251.5">DIMENSIONS ARE IN MILLIMETER</text>
<text x="306.8" y="247.7">COMMENTS:</text>
<text x="244.5" y="254.2">TOLERANCES:</text>
<text x="244.5" y="256.8">ONE PLACE DECIMAL</text>
<text x="270.1" y="256.8">0.1</text>
<text x="244.5" y="259.5">TWO PLACE DECIMAL</text>
<text x="270.4" y="259.5">0.01</text>
</g>
<g font-size="2.1">
<text x="279.5" y="255">ANODIZATION: TYPE II</text>
<text x="279" y="264.9">DO NOT SCALE DRAWING</text>
</g>
<g font-size="2">
<text x="278.4" y="247.1">MATERIAL</text>
<text x="278.4" y="253">FINISH</text>
<text x="278.4" y="258.5">WEIGHT (REF)</text>
</g>
<g font-size="1.8">
<text x="326.8" y="232.9">ANDREW</text>
<text x="327.2" y="230">MEDICK</text>
<text x="328.2" y="228.3">RYAN</text>
<text x="325.4" y="234.6">GREENBERG</text>
</g>
</svg>
